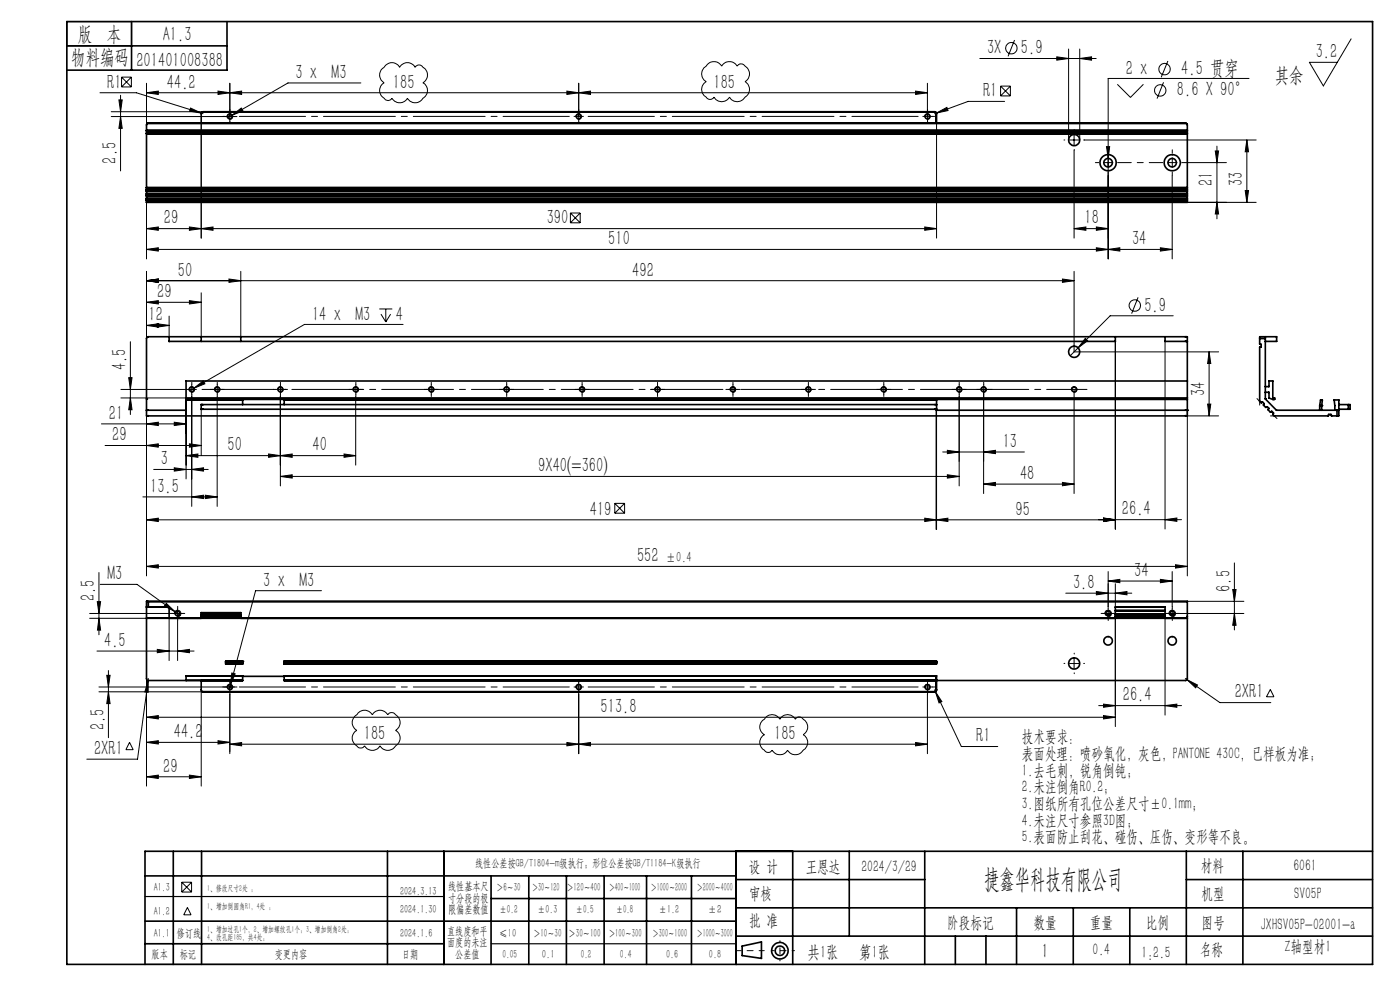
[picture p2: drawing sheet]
<svg xmlns="http://www.w3.org/2000/svg" width="297mm" height="210mm" viewBox="0 0 297 210" stroke-linecap="round" stroke-linejoin="round" font-family="sans-serif">
<g fill="none" stroke="#000" stroke-width=".21">
<path d="M21.2 19.7h7.7l13.8 4.3M25.8 18.4h2.1M25.8 16.4v2M25.8 16.4h2.1M25.8 16.4l2.1 2M27.9 16.4v2M27.9 16.4l-2.1 2M31.1 19.7l2.5-.4v.7zM31.1 17.7v8.8M31.1 19.7h165.6M46.2 19.3l2.6 .4-2.6 .3zM48.8 19.7l2.5-.4v.7z"/>
<path d="M48.8 17.7v8M76.6 17.6h-15.5l-11.9 6.9M81.2 14.5l.2-.1a1.92 1.92 0 0 1 3.4-.1 1.86 1.86 0 0 1 3.3 0l.1-.2a1.04 1.04 0 0 1 1.7 .3 1.86 1.86 0 0 1-.2 3.2 1.96 1.96 0 0 1-.1 3.4 1.9 1.9 0 0 1-3.2-.2 1.89 1.89 0 0 1-3.3 0 1.02 1.02 0 0 1-1.7-.1 1.87 1.87 0 0 1 .1-3.1 1.89 1.89 0 0 1-.3-3.1zM120.3 19.3l2.5 .4-2.5 .3zM122.8 19.7l2.5-.4v.7zM122.8 17.7v7M149.3 14.4l.3-.3a1.99 1.99 0 0 1 3.5-.1 1.89 1.89 0 0 1 3.3 0 1.04 1.04 0 0 1 1.8 .1 1.9 1.9 0 0 1-.2 3.2 1.99 1.99 0 0 1-.1 3.5 1.86 1.86 0 0 1-3.1-.2 1.86 1.86 0 0 1-3.3 0l-.1 .1a1.04 1.04 0 0 1-1.8-.2 1.86 1.86 0 0 1 .2-3.2 1.92 1.92 0 0 1-.5-2.9zM194.2 19.3l2.5 .4-2.5 .3zM196.7 17.7v7M207.9 12.4h24.7M212.3 18.3v2M212.3 18.3h2"/>
<path d="M212.3 18.3l2 2M214.3 18.3v2M214.3 18.3l-2 2M215.2 8.5l-1.3 3.5M224.2 12.1l2.5 .3-2.5 .4zM226.7 10.4v19.3M229.1 12.4l2.5-.3v.7zM229.1 10.4v19.3M237 17.9l2.8 2.8 2.8-2.8M246.8 17.5l-1.3 3.4M247.8 12.9l-1.5 3.5M265 16.6h-29.9v38.3"/>
<path d="M286.6 8.2l-5.9 10-2.9-5h5.9M23.6 24.7h26.7M23.6 23.7h19.5M25.2 21.2h.7l-.3 2.5zM25.6 24.7l.3 2.5h-.7zM25.6 20.2v16.1M40.4 22.9l2.3 1.1-2.5-.4zM42.7 26.1v24.4M42.7 24l.4 .1M48.2 24.9a.59 .59 0 0 1 .5-.8 .59 .59 0 0 1 .6 .7 .59 .59 0 0 1-.7 .5M49.2 24.5l2-1.6 .3 .6zM49.2 24.5l-.9 .5"/>
<path d="M122.2 24.9a.6 .6 0 0 1 .5-.8 .6 .6 0 0 1 .6 .7 .6 .6 0 0 1-.7 .5M196.2 24.9a.59 .59 0 0 1 .5-.8 .59 .59 0 0 1 .6 .7 .59 .59 0 0 1-.7 .5M198.6 24l2.3-1.2 .2 .7zM198.7 26.2v24.3M212.3 20.3h2M213.1 21.5h-7.7l-7.1 2.6M226.9 29.7h2M227.9 28.7v2M227.9 31.9v18.6M230 29.7h36.5M234.1 34.5h2M234.7 31.1h.7l-.3 2.5z"/>
<path d="M248.7 37.2v17.7M251.4 34.5h8.8M257.8 32h.7l-.3 2.5zM258.2 31v15.4M264.5 29.7v13.2M264.5 29.7l.4 2.5h-.7zM31.1 59.5l2.5-.3v.7zM31.1 57.6v14.2M31.1 59.5h196.8M31.1 48.5l2.5-.4v.8zM31.1 48.5h167.6M31.1 52.9l2.5-.3v.7z"/>
<path d="M31.1 41.1v13.8M31.1 52.9h217.6M40.2 48.1l2.5 .4-2.5 .4zM42.7 48.5l2.5-.4v.8zM48.6 59.2l2.5 .3-2.5 .4zM51.1 57.6v13.8M121 47.3h2.1M121 45.2v2.1M121 45.2h2.1M121 45.2l2.1 2.1M123.1 45.2v2.1M123.1 45.2l-2.1 2.1"/>
<path d="M196.2 48.1l2.5 .4-2.5 .4zM225.4 59.2l2.5 .3-2.5 .4zM227.9 57.6v17h30.6M227.9 48.5l2.5-.4v.8zM227.9 48.5h7.2M232.6 48.1l2.5 .4-2.5 .4zM232.6 52.6l2.5 .3-2.5 .4zM235.1 52.9l2.5-.3v.7zM246.2 52.6l2.5 .3-2.5 .4zM251.9 42.9h14.6M258.2 42.9l.3 2.5h-.7zM264.2 40.4h.7l-.4 2.5z"/>
<path d="M27.7 72.5v15.4M31.1 69l2.5-.3v.7zM31.1 64.1l2.5-.3v.7zM31.1 69h4.8M31.1 64.1h11.6M33.4 68.7l2.5 .3-2.5 .4zM35.9 67.1v4.3M40.2 63.8l2.5 .3-2.5 .4zM42.7 62.1v9.4M80.5 65.5h2.7M80.8 66.6l1 1.7M81.8 65.5v2.8"/>
<path d="M82.9 66.6l-1.1 1.7M85.5 68.8h-20.9l-23.5 13.6M230.2 71.8l.5 .5-2 1.5zM236.6 72.4v39.9M241.4 63.1l-1.3 3.4M247.2 72.4v39.8M248.9 67h-13.4l-8.5 8.5M256.5 74.6v13.6M256.5 74.6l.4 2.5h-.7zM21.5 89.9h18M22.3 94.5h20.4M25.6 82.6h13.6"/>
<path d="M25.6 84.4h13.9M27.3 80.1h.7l-.3 2.5zM27.7 84.4l.3 2.5h-.7zM31.1 89.9l2.5-.3v.7zM31.1 94.5l2.5-.4v.8zM31.1 87v35.2M32.6 99.6h11.6M37 89.6l2.5 .3-2.5 .4zM37 99.2l2.5 .4-2.5 .3zM39.5 96.7l2.5-.4v.7zM39.5 84.7v16.9M39.5 96.7h36"/>
<path d="M39.7 82.6h2M40.1 82.8a.6 .6 0 0 1 .5-.8 .6 .6 0 0 1 .7 .7 .6 .6 0 0 1-.8 .5M40.2 94.1l2.5 .4-2.5 .4zM40.7 99.6l2.5-.4v.7zM40.7 84.1v23.3M40.7 81.6v2M41.1 82.4l2-1.6 .4 .6zM41.1 82.4l-.8 .5M42.7 86.8v9.7M45.5 82.8a.6 .6 0 0 1 .5-.8 .6 .6 0 0 1 .7 .7 .6 .6 0 0 1-.8 .5M46.1 84.1v23.3M57 96.3l2.5 .4-2.5 .3z"/>
<path d="M58.9 82.8a.61 .61 0 0 1 .5-.8 .61 .61 0 0 1 .7 .7 .61 .61 0 0 1-.8 .5M59.5 96.7l2.5-.4v.7zM59.5 84.1v19M73 96.3l2.5 .4-2.5 .3zM74.9 82.8a.6 .6 0 0 1 .5-.8 .6 .6 0 0 1 .7 .7 .6 .6 0 0 1-.8 .5M75.5 84.1v14.6M90.9 82.8a.6 .6 0 0 1 .5-.8 .6 .6 0 0 1 .7 .7 .6 .6 0 0 1-.8 .5M106.9 82.8a.61 .61 0 0 1 .5-.8 .61 .61 0 0 1 .7 .7 .61 .61 0 0 1-.8 .5M122.9 82.8a.6 .6 0 0 1 .5-.8 .6 .6 0 0 1 .7 .7 .6 .6 0 0 1-.8 .5M138.9 82.8a.61 .61 0 0 1 .5-.8 .61 .61 0 0 1 .7 .7 .61 .61 0 0 1-.8 .5M154.9 82.8a.6 .6 0 0 1 .5-.8 .6 .6 0 0 1 .7 .7 .6 .6 0 0 1-.8 .5M170.9 82.8a.61 .61 0 0 1 .5-.8 .61 .61 0 0 1 .7 .7 .61 .61 0 0 1-.8 .5"/>
<path d="M186.9 82.8a.6 .6 0 0 1 .5-.8 .6 .6 0 0 1 .7 .7 .6 .6 0 0 1-.8 .5M198.6 86.8v25.5M198.7 86.8v25.5M200 95.9h17.3M201 95.5l2.5 .4-2.5 .3zM202.9 82.8a.61 .61 0 0 1 .5-.8 .61 .61 0 0 1 .7 .7 .61 .61 0 0 1-.8 .5M203.5 84.1v19M208.1 82.8a.6 .6 0 0 1 .5-.8 .6 .6 0 0 1 .7 .7 .6 .6 0 0 1-.8 .5M208.7 95.9l2.5-.4v.7zM208.7 82.6v22.1M227.3 82.8a.6 .6 0 0 1 .5-.8 .6 .6 0 0 1 .7 .7 .6 .6 0 0 1-.8 .5M227.9 82.6v22.1"/>
<path d="M251.9 88.2h6.6M251.9 87v35.2M256.2 85.7h.7l-.4 2.5zM266.7 84.6l.5 .6M267.2 85.1v.8M269.5 88.2h.9M270.3 88.2l.6 .6M30.3 105.4h15.8M31.1 110.3l2.5-.4v.7zM31.1 110.3h205.5M40.7 105.4l2.5-.4v.8zM43.6 105l2.5 .4-2.5 .4z"/>
<path d="M59.5 101.1l2.5-.4v.7zM59.5 101.1h144M130.4 108.9h2.1M130.4 106.8v2.1M130.4 106.8h2.1M130.4 106.8l2.1 2.1M132.5 106.8v2.1M132.5 106.8l-2.1 2.1M196.2 109.9l2.5 .4-2.5 .3zM198.6 110.3l2.5-.4v.7zM201 100.7l2.5 .4-2.5 .3zM208.7 102.7l2.5-.4v.7z"/>
<path d="M208.7 102.7h19.2M225.4 102.3l2.5 .4-2.5 .3zM233.1 110.2h17.5M234.1 109.9l2.5 .3-2.5 .4zM234.1 109.9l2.5 .4-2.5 .3zM247.2 110.2l2.5-.3v.7zM249.4 119.8l2.5 .3-2.5 .4zM261.9 119.4v14.2M19 131.2h16.9v8.9M19 130.1h17.2M20.6 138.1h20.6M20.6 127.6h.7l-.3 2.5z"/>
<path d="M21 131.2l.3 2.5h-.6zM21 121.5v13.1M21.3 124h7.8l8 5.7M31.1 120.1l2.5-.3v.7zM31.1 120.1h220.8M33.4 137.8l2.5 .3-2.5 .4zM35.3 128l1.8 1.7-2.2-1.2zM36.7 130.1h2M37 130.3a.7 .7 0 0 1 .6-.9 .7 .7 0 0 1 .8 .8 .7 .7 0 0 1-.9 .6M37.1 129.7l1.1 .9M37.7 138.1l2.5-.3v.7zM37.7 131.6v8.5"/>
<path d="M37.7 129.1v2.1M68.2 125.3h-14l-5.3 20M226.1 125.8h14M227.9 139.7v2M232.6 125.5l2.5 .3-2.5 .4zM234.1 130.1h2M234.4 130.3a.71 .71 0 0 1 .6-.9 .71 .71 0 0 1 .8 .8 .71 .71 0 0 1-.9 .6M235.1 123.3l2.5-.4v.7zM235.1 121.2v7.4M235.1 129.1v2.1M235.1 123.3h13.6M236.6 125.8l2.5-.3v.7z"/>
<path d="M236.6 123.8v5M236.6 131.2v22.9M246.2 122.9l2.5 .4-2.5 .3zM247.2 131.2v20.5M247.7 130.1h2M248 130.3a.7 .7 0 0 1 .6-.9 .7 .7 0 0 1 .8 .8 .7 .7 0 0 1-.9 .6M248.7 121.2v7.4M248.7 129.1v2.1M250.2 130.1h13.7M251.9 127.6h12M261.5 125.1h.7l-.3 2.5zM261.9 130.1l.3 2.5h-.7z"/>
<path d="M21 145.7h29.3M21 146.7h22.1M22.6 143.3h.8l-.4 2.4zM23 146.7l.4 2.6h-.8zM23 142.2v14.3M27.5 157.5l.8 1.5h-1.6zM31.1 152.1l2.5-.3v.7zM31.1 143.9v22.8M31.1 152.1h205.5M31.1 157.5l2.5-.4v.7zM31.1 157.5h17.7M31.4 144.3v2.6l-.7-.1z"/>
<path d="M31.4 144.3l-2.2 16.7h-10.8M31.5 143.9l-.1 .4M42.7 146.3v20.4M46.2 157.1l2.6 .4-2.6 .3zM48.2 145.9a.6 .6 0 0 1 .5-.8 .6 .6 0 0 1 .7 .7 .6 .6 0 0 1-.8 .5M48.8 157.9l2.5-.4v.7zM48.8 157.9h147.9M48.8 144.7v2M48.8 147.2v12.7M48.9 145.3l-.3 .9M49.2 142.8l.7 .1-1 2.4zM75.9 151.3a1.89 1.89 0 0 1 3.1 .3 1.89 1.89 0 0 1 3.3 0 1.05 1.05 0 0 1 1.8 .1 1.91 1.91 0 0 1-.2 3.2 1.96 1.96 0 0 1-.1 3.5 1.91 1.91 0 0 1-3.2-.2 1.89 1.89 0 0 1-3.3 0 1.05 1.05 0 0 1-1.8-.1 1.86 1.86 0 0 1 .2-3.2 1.96 1.96 0 0 1 .1-3.4z"/>
<path d="M120.3 157.5l2.5 .4-2.5 .3zM122.2 145.9a.61 .61 0 0 1 .5-.8 .61 .61 0 0 1 .7 .7 .61 .61 0 0 1-.8 .5M122.8 157.9l2.5-.4v.7zM122.8 147.2v12.7M161.7 152.9l.3-.2a1.98 1.98 0 0 1 3.5-.1 1.86 1.86 0 0 1 3.2 0 1.02 1.02 0 0 1 1.8 .1 1.87 1.87 0 0 1-.1 3.1 1.97 1.97 0 0 1-.1 3.5 1.9 1.9 0 0 1-3.2-.2 1.89 1.89 0 0 1-3.3 0 1.02 1.02 0 0 1-1.8-.1 1.86 1.86 0 0 1 .2-3.2 1.86 1.86 0 0 1-.5-2.9zM194.2 157.5l2.5 .4-2.5 .3zM196.2 145.9a.6 .6 0 0 1 .5-.8 .6 .6 0 0 1 .7 .7 .6 .6 0 0 1-.8 .5M196.7 147.2v12.7M198.3 146.3l.1 .4M198.4 146.7l1.4 2.1-.6 .3zM198.4 146.7l5.5 11.7h7.8M226.9 140.7h2"/>
<path d="M233.1 149.7h17.5M234.1 151.8l2.5 .3-2.5 .4zM234.1 149.4l2.5 .3-2.5 .3zM247.2 149.7l2.5-.3v.6zM251.5 143.9l.3 .3M251.8 144.2l2.2 1.1-.4 .6zM251.8 144.2l7 4.8h10.8M269.5 146.3l.8 1.5h-1.6zM31.1 164.8l2.5-.4v.7zM31.1 164.8h11.6M40.2 164.4l2.5 .4-2.5 .3zM38.6 189.2h2"/>
<path d="M38.6 187.1v2.1M38.6 187.1h2M38.6 187.1l2 2.1M39.8 192.5l.7 1.6h-1.5zM40.6 187.1v2.1M40.6 187.1l-2 2.1"/>
<circle cx="214.5" cy="10.2" r="1.21"/>
<circle cx="246.1" cy="19.2" r="1.22"/>
<circle cx="247" cy="14.7" r="1.21"/>
<circle cx="240.8" cy="64.8" r="1.21"/>
</g>
<g fill="none" stroke="#000" stroke-width=".35">
<path d="M14.2 4.6h277v200h-277zM14.2 9.7h34M27.9 4.6v10.3M48.2 4.6v10.3h-34M31.1 39.8h220.8zM31.1 28.3v.1M31.1 27.6v.1M31.1 28.2v.1M31.1 27.7v.1M31.1 27.8v.4M31.1 28.4v11.9M31.1 28.4h220.8"/>
<path d="M31.1 28.3h220.8M31.1 27.7h220.8M31.1 27.6h220.8M31.1 28.2h220.8M31.1 27.8h220.8M31.2 26.2l-.1 .2v1.2M31.2 26.2h220.5M42.7 26.1h.1M42.7 26.1h155.9M42.9 23.7l-.2 .3v2.1M42.9 23.7h155.4M43.1 23.7h-.2"/>
<path d="M198.3 23.7l.3 .2M198.3 23.7h.1M198.6 26.1h.1M198.6 23.9l.1 .2M198.6 23.9v2.2M198.6 23.9h.1M198.7 24.1v2M251.7 26.2l.2 .2v1.2M251.9 28.3v.1M251.9 27.6v.1M251.9 28.2v.1M251.9 27.7v.1"/>
<path d="M251.9 27.8v.4M251.9 28.4v11.9M31.1 40.1h220.8zM31.1 40.5v.1M31.1 40.3v.1M31.1 41.1h.1M31.1 41.5v.1M31.1 41.3v.1M31.1 42.1h220.8zM31.1 42.5v.1M31.1 42.3v.1M31.1 42.9h.1"/>
<path d="M31.1 40.4v.1M31.1 40.6v.7M31.1 41.4v.1M31.1 41.6v.7M31.1 42.4v.1M31.1 42.6v.3M31.1 41.1h220.8M31.1 40.3h220.8M31.1 40.6h220.8M31.1 40.5h220.8M31.1 40.4h220.8M31.1 41.3h220.8"/>
<path d="M31.1 41.6h220.8M31.1 41.5h220.8M31.1 41.4h220.8M31.1 42.3h220.8M31.1 42.6h220.8M31.1 42.5h220.8M31.1 42.9h220.8M31.1 42.4h220.8M251.9 40.5v.1M251.9 40.3v.1M251.9 41.1h.1M251.9 41.5v.1"/>
<path d="M251.9 41.3v.1M251.9 42.5v.1M251.9 42.3v.1M251.9 42.9h.1M251.9 40.4v.1M251.9 40.6v.7M251.9 41.4v.1M251.9 41.6v.7M251.9 42.4v.1M251.9 42.6v.3M35.9 72.4h.1M35.9 71.4v.1"/>
<path d="M35.9 72.4v.1M35.9 72.4h200.7M35.9 71.5v.9M42.7 72.4h.1M42.7 71.4v.1M42.7 71.5v.9M51.1 72.4h.1M51.1 71.4v.1M51.1 71.5v.9M236.6 72.4h.1M236.6 71.4v.1M236.6 72.4v.1"/>
<path d="M236.6 71.5v.9M247.2 72.4h.1M247.2 71.4v.1M247.2 72.4v.1M247.2 72.4h4.4M247.2 71.5v.9M251.5 72.4h.1M251.6 71.4h-220.2l-.3 .3v16.5h.1M251.6 71.4l-.1 .1M251.6 71.4h.3v13M251.6 72.4l.3 .1M267.2 71.8v1.2l.3 .1v.5l-.3 .1v11.5l.3 .2 .4-.1 .3 .3-.2 .4 .5 .4 .4-.1 .3 .3-.2 .4 .5 .4 .3-.1 .4 .3-.2 .3 .3 .3h11.5l.1-.3h.5l.1 .3h1.1"/>
<path d="M267.2 71.8l.1-.4h3.5v1l-2.4 .1M267.2 71.8h1.2M268.4 71.4v.4M268.4 71.8v12.8M31.1 87h.1M31.1 84.6h.1M31.2 88.2h220.5M31.5 88.2h-.3M39.5 84.8v.1M39.5 84.9v2.1h-8.4M39.5 84.4v.3h212.4M39.5 84.4h.1"/>
<path d="M39.5 80.8v3.6M39.5 80.8h.1M39.5 84.8h12M39.5 84.4h212.4M39.5 80.8h212.4M42.7 86.8h.2M42.7 85.8h.2M42.7 86.8h.1M42.7 85.8h.1M42.7 85.8v1M42.9 85.8l155.8 .1M42.9 85.8l.2 .1"/>
<path d="M43.1 86.8h-.2M51.5 85.8h.1M51.5 84.8v.1M51.5 84.9v.9M60.3 84.8h138.3l.1 1.1M60.3 85.8h.1M60.3 84.8v.1M60.3 84.9v.9M198.6 87h53.3M198.7 86.7l-155.8 .1M198.7 86.7v.3M198.7 85.9v.8"/>
<path d="M251.5 88.2h.2M251.9 84.4v3.8h-.2M251.9 87h.1M251.9 84.4h.1M251.9 80.8h.1M268.4 84.6h.1M268.4 84.6l2.4 2.4h12.8M268.4 83.2h.8v1.2l.8 .3M270 80.8h-.8v1.2h-.8M270 80.8v3.6h.4v.3h-.4M270 80.8h.1M270 84.7h.1"/>
<path d="M280 86l-.1 1M280 86h.1M280.4 86h.1M280.4 86v1M280.5 84.8h-.4l-.1 1.2M280.5 84.9h.1M280.5 84.9l-.1 1.1M283 84.8h.1M283 84.8l.2 2.2M283.1 84.8h.9M283.6 87h.4M283.6 87v1.2"/>
<path d="M284 84.9v3.3h-.4M284 84.9h.1M284 85.8h2M286 86.8h-2M286 85.8h.4v1h-.4M286 85.8v1M31.1 128.8h4.8v2.4M31.1 128.8h.1M31.1 131.1l220.8 .1zM31.2 127.6h-.1v16.4l.2 .3h20.2M31.2 127.6h.3M31.2 127.6h220.7"/>
<path d="M31.5 127.6v1.2h-.4M31.5 127.6h220.4M42.7 131.2v-1.2h8.4v1.2M42.7 130.3h8.4M42.7 130.7h8.4M234.6 130.3h.9M235.5 130.3l-.9 .1M236.6 131.2v-2.4h10.6v2.4M236.6 129.5h10.6M236.6 130.3h10.6M236.6 130.7h10.6M236.6 129.6h10.6"/>
<path d="M248.2 130.3h.9M251.9 130.7l-.2 .3-.2 .2M251.9 127.6v16.4l-.3 .3h-52.9M39.5 144.3h.1M39.5 144.3v-.9h12v.9M39.5 143.4h12M39.5 144.3h12M42.7 144.3v.1M42.7 144.4v2.1l.2 .2M42.9 146.7h155.4M47.9 140.5h.1M47.9 140.8h3.6"/>
<path d="M47.9 140.3h.1M47.9 140.5h3.6M47.9 140.3v.5M47.9 140.3h3.6M51.5 140.5h.1M51.5 144.3h.1M51.5 144.3v.1M51.5 140.3h.1M51.5 140.3v.5M51.5 143.5h8.8M60.3 144.3h.1M60.3 140.5h.1"/>
<path d="M60.3 140.8l138.3 .1M60.3 144.3v.1M60.3 140.3h.1M60.3 140.3v.5M60.3 143.4h138.3M60.3 144.3h138.3M60.3 140.8h138.3M60.3 140.5h138.3M60.3 140.3h138.3M198.3 146.7h.1M198.6 144.3h.1M198.6 140.5h.1"/>
<path d="M198.6 140.5h.1zM198.6 140.3l.1 .1M198.6 144.3v.1M198.6 144.4h.1M198.6 146.5l-.3 .2M198.6 146.5h.1M198.6 140.3h.1M198.6 140.8v.1M198.6 140.3v.5M198.6 143.4v.9M198.6 144.4v2.1M198.6 143.4h.1"/>
<path d="M198.6 143.4h-138.3v.9M198.7 144.3h-.1M198.7 140.8h-.1M198.7 140.8l-.1 .1M198.7 144.3v.1M198.7 146.3l-.1 .2M198.7 140.4h.1M198.7 140.4v.4M198.7 143.4v.9M198.7 144.4v1.9M30.8 195.4h125.4M30.8 185.8h125.4"/>
<path d="M36.8 180.6v24M42.8 180.6v24M82.2 180.6v24M94.2 180.6v24M104.2 185.8v18.8M104.2 190.6h52M112.2 185.8v18.8M120.2 185.8v18.8M128.2 185.8v18.8M137.2 185.8v18.8M146.7 185.8v18.8M156.2 180.6v24"/>
<path d="M156.2 186.6h40M156.2 198.6h135M156.2 192.6h135M168.2 180.6v24M180.2 180.6v18M196.2 180.6v24M202.7 198.6v6M209.2 198.6v6M215.7 192.6v12M227.7 192.6v12M239.7 192.6v12M251.7 186.6h39.5"/>
<path d="M251.7 180.6v24M263.7 180.6v24M291.2 180.6h-260.4v24M30.8 200.2h63.4M157.4 200.7l4.1-.9v3.5l-4.1-.6z"/>
<circle cx="48.8" cy="24.7" r=".5"/>
<circle cx="122.8" cy="24.7" r=".5"/>
<circle cx="196.7" cy="24.7" r=".5"/>
<circle cx="227.9" cy="29.7" r="1.18"/>
<circle cx="235.1" cy="34.5" r=".9"/>
<circle cx="235.1" cy="34.5" r="1.72"/>
<circle cx="248.7" cy="34.5" r=".89"/>
<circle cx="248.7" cy="34.5" r="1.71"/>
<circle cx="227.9" cy="74.6" r="1.18"/>
<circle cx="40.7" cy="82.6" r=".5"/>
<circle cx="46.1" cy="82.6" r=".5"/>
<circle cx="59.5" cy="82.6" r=".5"/>
<circle cx="75.5" cy="82.6" r=".5"/>
<circle cx="91.5" cy="82.6" r=".5"/>
<circle cx="107.5" cy="82.6" r=".51"/>
<circle cx="123.5" cy="82.6" r=".5"/>
<circle cx="139.5" cy="82.6" r=".5"/>
<circle cx="155.5" cy="82.6" r=".5"/>
<circle cx="171.5" cy="82.6" r=".5"/>
<circle cx="187.5" cy="82.6" r=".5"/>
<circle cx="203.5" cy="82.6" r=".5"/>
<circle cx="208.7" cy="82.6" r=".5"/>
<circle cx="227.9" cy="82.6" r=".5"/>
<circle cx="37.7" cy="130.1" r=".5"/>
<circle cx="235.1" cy="130.1" r=".51"/>
<circle cx="235.1" cy="135.9" r=".9"/>
<circle cx="248.7" cy="130.1" r=".5"/>
<circle cx="248.7" cy="135.9" r=".89"/>
<circle cx="48.8" cy="145.7" r=".51"/>
<circle cx="122.8" cy="145.7" r=".51"/>
<circle cx="196.8" cy="145.7" r=".51"/>
<circle cx="227.9" cy="140.7" r="1.18"/>
<circle cx="165.5" cy="201.7" r="1.74"/>
<circle cx="165.5" cy="201.7" r="1"/>
</g>
<path d="M162.1 201.7h-6" fill="none" stroke="#000" stroke-width=".21" stroke-dasharray="15.2 1.3 1.3 1.3" stroke-dashoffset="14.1"/>
<path d="M168.5 201.7h-4.8" fill="none" stroke="#000" stroke-width=".21" stroke-dasharray="15.2 1.3 1.3 1.3" stroke-dashoffset="14.7"/>
<path d="M165.5 199.6v4.2" fill="none" stroke="#000" stroke-width=".21" stroke-dasharray="15.2 1.3 1.3 1.3" stroke-dashoffset="15"/>
<path d="M14.2 4.6h13.7v5.1h-13.7zM30.8 190.2h63.4M30.8 204.6h63.4M104.2 200.2h52" fill="none" stroke="#000" stroke-width=".25"/>
<g fill="none" stroke="#000" stroke-width=".21" stroke-dasharray="15.2 1.3 1.3 1.3">
<path d="M47.8 24.7h-.5M48.8 23.7v-.5M48.8 25.7v.5M122.8 24.7v-1M122.8 24.7h-1M122.8 24.7v1M122.8 24.7h1M122.8 23.7v-.5M122.8 25.7v.5M196.8 24.7v-1M196.8 24.7h-1M196.8 24.7v1"/>
<path d="M196.8 24.7h1M196.8 23.7v-.5M196.8 25.7v.5M197.8 24.7h.5M225.9 29.7h-.2M227.9 27.7v-.2M227.9 31.7v.2M229.9 29.7h.2M233.1 34.5h-.7M235.1 32.5v-.7M235.1 36.5v.7M248.7 34.5v-1"/>
<path d="M248.7 34.5h-1M248.7 34.5v1M248.7 34.5h1M248.7 32.5v-.7M248.7 36.5v.7M250.7 34.5h.7M39.7 82.6h-.5M40.7 81.6v-.5M40.7 83.6v.5M45.1 82.6h-.5M46.1 82.6v-1M46.1 82.6h-1"/>
<path d="M46.1 82.6v1M46.1 82.6h1M46.1 81.6v-.5M46.1 83.6v.5M47.1 82.6h.5M58.5 82.6h-.5M59.5 82.6v-1M59.5 82.6h-1M59.5 82.6v1M59.5 82.6h1M59.5 81.6v-.5M59.5 83.6v.5"/>
<path d="M60.5 82.6h.5M74.5 82.6h-.5M75.5 82.6v-1M75.5 82.6h-1M75.5 82.6v1M75.5 82.6h1M75.5 81.6v-.5M75.5 83.6v.5M76.5 82.6h.5M90.5 82.6h-.5M91.5 82.6v-1M91.5 82.6h-1"/>
<path d="M91.5 82.6v1M91.5 82.6h1M91.5 81.6v-.5M91.5 83.6v.5M92.5 82.6h.5M106.5 82.6h-.5M107.5 82.6v-1M107.5 82.6h-1M107.5 82.6v1M107.5 82.6h1M107.5 81.6v-.5M107.5 83.6v.5"/>
<path d="M108.5 82.6h.5M122.5 82.6h-.5M123.5 82.6v-1M123.5 82.6h-1M123.5 82.6v1M123.5 82.6h1M123.5 81.6v-.5M123.5 83.6v.5M124.5 82.6h.5M138.5 82.6h-.5M139.5 82.6v-1M139.5 82.6h-1"/>
<path d="M139.5 82.6v1M139.5 82.6h1M139.5 81.6v-.5M139.5 83.6v.5M140.5 82.6h.5M154.5 82.6h-.5M155.5 82.6v-1M155.5 82.6h-1M155.5 82.6v1M155.5 82.6h1M155.5 81.6v-.5M155.5 83.6v.5"/>
<path d="M156.5 82.6h.5M170.5 82.6h-.5M171.5 82.6v-1M171.5 82.6h-1M171.5 82.6v1M171.5 82.6h1M171.5 81.6v-.5M171.5 83.6v.5M172.5 82.6h.5M186.5 82.6h-.5M187.5 82.6v-1M187.5 82.6h-1"/>
<path d="M187.5 82.6v1M187.5 82.6h1M187.5 81.6v-.5M187.5 83.6v.5M188.5 82.6h.5M202.5 82.6h-.5M203.5 82.6v-1M203.5 82.6h-1M203.5 82.6v1M203.5 82.6h1M203.5 81.6v-.5M203.5 83.6v.5"/>
<path d="M204.5 82.6h.5M207.7 82.6h-.5M208.7 82.6v-1M208.7 82.6h-1M208.7 82.6v1M208.7 82.6h1M208.7 81.6v-.5M208.7 83.6v.5M36.7 130.1h-.5M37.7 129.1v-.5M37.7 131.1v.5M38.7 130.1h.5"/>
<path d="M227.9 138.7v-.2M234.1 130.1h-.5M235.1 129.1v-.5M235.1 131.1v.5M236.1 130.1h.5M247.7 130.1h-.5M248.7 129.1v-.5M248.7 131.1v.5M249.7 130.1h.5M47.8 145.7h-.5M48.8 144.7v-.5M48.8 146.7v.5"/>
<path d="M122.8 145.7v-1M122.8 145.7h-1M122.8 145.7v1M122.8 145.7h1M122.8 144.7v-.5M122.8 146.7v.5M196.8 145.7v-1M196.8 145.7h-1M196.8 145.7v1M196.8 145.7h1M196.8 144.7v-.5M196.8 146.7v.5"/>
<path d="M197.8 145.7h.5M225.9 140.7h-.2M227.9 142.7v.2M229.9 140.7h.2"/>
</g>
<path d="M50.8 24.7h70M124.8 24.7h70M50.8 145.7h70M124.8 145.7h70" fill="none" stroke="#000" stroke-width=".21" stroke-dasharray="15.2 1.3 1.3 1.3" stroke-dashoffset="1.2"/>
<path d="M41.7 82.6h170" fill="none" stroke="#000" stroke-width=".21" stroke-dasharray="15.2 1.3 1.3 1.3" stroke-dashoffset="-1.2"/>
<path d="M209.7 82.6h20.9" fill="none" stroke="#000" stroke-width=".21" stroke-dasharray="15.2 1.3 1.3 1.3" stroke-dashoffset="6.7"/>
<path d="M237.1 34.5h9.6" fill="none" stroke="#000" stroke-width=".21" stroke-dasharray="15.2 1.3 1.3 1.3" stroke-dashoffset="12.3"/>
<g fill="#000">
<path d="M48.8 19.7l2.5-.4v.7zM120.3 19.3l2.5 .4-2.5 .3z"/>
<path d="M46.2 19.3l2.6 .4-2.6 .3zM31.1 19.7l2.5-.4v.7zM194.2 19.3l2.5 .4-2.5 .3zM122.8 19.7l2.5-.4v.7zM40.2 48.1l2.5 .4-2.5 .4zM31.1 48.5l2.5-.4v.8z"/>
<path d="M264.5 29.7l.4 2.5h-.7zM264.2 40.4h.7l-.4 2.5zM257.8 32h.7l-.3 2.5zM258.2 42.9l.3 2.5h-.7z"/>
<path d="M227.9 48.5l2.5-.4v.8zM232.6 48.1l2.5 .4-2.5 .4zM42.7 48.5l2.5-.4v.8zM196.2 48.1l2.5 .4-2.5 .4z"/>
<path d="M246.2 52.6l2.5 .3-2.5 .4zM235.1 52.9l2.5-.3v.7zM232.6 52.6l2.5 .3-2.5 .4zM31.1 52.9l2.5-.3v.7z"/>
<path d="M33.4 68.7l2.5 .3-2.5 .4zM31.1 69l2.5-.3v.7zM37 89.6l2.5 .3-2.5 .4zM31.1 89.9l2.5-.3v.7zM40.7 99.6l2.5-.4v.7zM37 99.2l2.5 .4-2.5 .3zM43.6 105l2.5 .4-2.5 .4zM40.7 105.4l2.5-.4v.8zM57 96.3l2.5 .4-2.5 .3zM39.5 96.7l2.5-.4v.7zM73 96.3l2.5 .4-2.5 .3zM59.5 96.7l2.5-.4v.7zM208.7 95.9l2.5-.4v.7zM201 95.5l2.5 .4-2.5 .3zM48.6 59.2l2.5 .3-2.5 .4zM31.1 59.5l2.5-.3v.7zM40.2 63.8l2.5 .3-2.5 .4zM31.1 64.1l2.5-.3v.7zM40.2 94.1l2.5 .4-2.5 .4zM31.1 94.5l2.5-.4v.8zM225.4 59.2l2.5 .3-2.5 .4zM31.1 59.5l2.5-.3v.7z"/>
<path d="M27.3 80.1h.7l-.3 2.5zM27.7 84.4l.3 2.5h-.7zM256.5 74.6l.4 2.5h-.7zM256.2 85.7h.7l-.4 2.5z"/>
<path d="M59.5 101.1l2.5-.4v.7zM201 100.7l2.5 .4-2.5 .3zM31.1 120.1l2.5-.3v.7zM249.4 119.8l2.5 .3-2.5 .4zM41.1 82.4l2.4-1-.4-.6zM31.1 110.3l2.5-.4v.7zM196.2 109.9l2.5 .4-2.5 .3zM208.7 102.7l2.5-.4v.7zM225.4 102.3l2.5 .4-2.5 .3zM230.2 71.8l-1.5 2 2-1.5zM234.1 109.9l2.5 .3-2.5 .4zM247.2 110.2l2.5-.3v.7zM198.6 110.3l2.5-.4v.7zM234.1 109.9l2.5 .4-2.5 .3zM35.3 128l-.4 .5 2.2 1.2zM49.2 142.8l-.3 2.5 1-2.4zM251.8 144.2l1.8 1.7 .4-.6zM31.4 144.3l-.7 2.5 .7 .1zM198.4 146.7l.8 2.4 .6-.3zM224.2 12.1l2.5 .3-2.5 .4zM229.1 12.4l2.5-.3v.7zM234.7 31.1l.4 2.5 .3-2.5zM49.2 24.5l2.3-1-.3-.6zM40.4 22.9l-.2 .7 2.5 .4zM198.6 24l2.5-.5-.2-.7z"/>
<path d="M20.6 127.6h.7l-.3 2.5zM21 131.2l.3 2.5h-.6z"/>
<path d="M37.7 138.1l2.5-.3v.7zM33.4 137.8l2.5 .3-2.5 .4zM234.1 151.8l2.5 .3-2.5 .4zM31.1 152.1l2.5-.3v.7zM40.2 164.4l2.5 .4-2.5 .3zM31.1 164.8l2.5-.4v.7z"/>
<path d="M235.1 123.3l2.5-.4v.7zM246.2 122.9l2.5 .4-2.5 .3zM31.1 157.5l2.5-.4v.7zM46.2 157.1l2.6 .4-2.6 .3z"/>
<path d="M236.6 125.8l2.5-.3v.7zM232.6 125.5l2.5 .3-2.5 .4z"/>
<path d="M261.9 130.1l.3 2.5h-.7zM261.5 125.1h.7l-.3 2.5z"/>
<path d="M22.6 143.3h.8l-.4 2.4zM23 146.7l.4 2.6h-.8zM25.6 24.7l.3 2.5h-.7zM25.2 21.2h.7l-.3 2.5z"/>
<path d="M120.3 157.5l2.5 .4-2.5 .3zM48.8 157.9l2.5-.4v.7zM194.2 157.5l2.5 .4-2.5 .3zM122.8 157.9l2.5-.4v.7z"/>
<path d="M234.1 149.4l2.5 .3-2.5 .3zM247.2 149.7l2.5-.3v.6z"/>
</g>
<text font-size="5.6" x="208.8" y="188.3">捷鑫华科技有限公司</text>
<g font-size="4.4">
<text x="16.5" y="8.6">版 本</text>
<text x="34.5" y="8.6">A1.3</text>
<text x="209.4" y="11.5">3X</text>
<text x="216.6" y="11.5">5.9</text>
<text x="15.1" y="13.7">物料编码</text>
<text x="28.9" y="14.2">201401008388</text>
<text x="62.7" y="16.7">3 x M3</text>
<text x="238.8" y="16">2 x</text>
<text x="250.6" y="16">4.5 贯穿</text>
<text x="270.4" y="17.3">其余</text>
<text x="279.1" y="12.3">3.2</text>
<text x="22.8" y="18.8">R1</text>
<text x="35.4" y="18.8">44.2</text>
<text x="83.4" y="18.8">185</text>
<text x="151.4" y="18.8">185</text>
<text x="208.5" y="20.6">R1</text>
<text x="249.7" y="20.5">8.6 X 90°</text>
<text x="24.7" y="34.7" transform="rotate(-90 24.7 34.7)">2.5</text>
<text x="257.3" y="39.4" transform="rotate(-90 257.3 39.4)">21</text>
<text x="263.7" y="39.4" transform="rotate(-90 263.7 39.4)">33</text>
<text x="34.8" y="47.6">29</text>
<text x="116" y="47.6">390</text>
<text x="230.1" y="47.6">18</text>
<text x="129" y="52">510</text>
<text x="240.2" y="52">34</text>
<text x="37.8" y="58.7">50</text>
<text x="134.1" y="58.7">492</text>
<text x="33.4" y="63.2">29</text>
<text x="31.5" y="68.2">12</text>
<text x="66.2" y="68.1">14 x M3</text>
<text x="84" y="68.1">4</text>
<text x="242.8" y="66.1">5.9</text>
<text x="26.8" y="78.6" transform="rotate(-90 26.8 78.6)">4.5</text>
<text x="23.1" y="89">21</text>
<text x="255.7" y="84" transform="rotate(-90 255.7 84)">34</text>
<text x="23.8" y="93.6">29</text>
<text x="48.3" y="95.8">50</text>
<text x="66.3" y="95.8">40</text>
<text x="212.7" y="95">13</text>
<text x="34.2" y="98.7">3</text>
<text x="114.2" y="100.2">9X40(=360)</text>
<text x="216.4" y="101.8">48</text>
<text x="31.9" y="104.5">13.5</text>
<text x="125.1" y="109.4">419</text>
<text x="215.4" y="109.4">95</text>
<text x="238" y="109.3">26.4</text>
<text x="135.1" y="119.3">552</text>
<text x="22.8" y="123.1">M3</text>
<text x="55.8" y="124.4">3 x M3</text>
<text x="227.6" y="124.9">3.8</text>
<text x="240.6" y="122.4">34</text>
<text x="261" y="125.5" transform="rotate(-90 261 125.5)">6.5</text>
<text x="20.1" y="127.6" transform="rotate(-90 20.1 127.6)">2.5</text>
<text x="22.1" y="137.2">4.5</text>
<text x="238.2" y="148.8">26.4</text>
<text x="261.9" y="148.2">2XR1</text>
<text x="22.1" y="154.9" transform="rotate(-90 22.1 154.9)">2.5</text>
<text x="127.4" y="151.2">513.8</text>
<text x="19.9" y="160.1">2XR1</text>
<text x="36.9" y="156.6">44.2</text>
<text x="77.2" y="157">185</text>
<text x="164.2" y="157">185</text>
<text x="207.1" y="157.5">R1</text>
<text x="34.6" y="163.9">29</text>
<text x="221" y="203.2">1</text>
</g>
<g font-size="3.8">
<text x="171.3" y="203.2">共1张</text>
<text x="182.3" y="203.2">第1张</text>
</g>
<g font-size="3.5">
<text x="216.8" y="157.5">技术要求：</text>
<text x="216.8" y="161">表面处理：喷砂氧化，灰色，PANTONE 430C，已样板为准；</text>
<text x="216.8" y="164.5">1.去毛刺，锐角倒钝；</text>
<text x="216.8" y="168.1">2.未注倒角R0.2；</text>
<text x="216.8" y="171.6">3.图纸所有孔位公差尺寸±0.1mm；</text>
<text x="216.8" y="175.1">4.未注尺寸参照3D图；</text>
<text x="216.8" y="178.7">5.表面防止刮花、碰伤、压伤、变形等不良。</text>
<text x="158.9" y="184.9">设 计</text>
<text x="170.9" y="184.9">王恩达</text>
<text x="182.7" y="184.9">2024/3/29</text>
<text x="254.7" y="184.7">材料</text>
<text x="274.4" y="184.7">6061</text>
<text x="158.9" y="190.8">审核</text>
<text x="254.9" y="190.7">机型</text>
<text x="274.6" y="190.8">SV05P</text>
<text x="158.9" y="196.5">批 准</text>
<text x="200.9" y="196.9">阶段标记</text>
<text x="219.3" y="196.9">数量</text>
<text x="231.2" y="196.9">重量</text>
<text x="243.1" y="196.9">比例</text>
<text x="254.9" y="196.9">图号</text>
<text x="267.4" y="197.3">JXHSV05P-02001-a</text>
<text x="231.8" y="202.5">0.4</text>
<text x="242.2" y="203.2">1:2.5</text>
<text x="254.5" y="202.5">名称</text>
<text x="272.5" y="201.8">Z轴型材1</text>
</g>
<text font-size="3.1" x="141.3" y="119.3">±0.4</text>
<g font-size="2.5">
<text x="100.8" y="184">线性公差按GB/T1804-m级执行；形位公差按GB/T1184-K级执行</text>
<text x="32.6" y="189">A1.3</text>
<text x="84.9" y="189.8">2024.3.13</text>
<text x="95.1" y="188.8">线性基本尺</text>
<text x="95.1" y="191.3">寸分段的极</text>
<text x="105.3" y="189.1">＞6～30</text>
<text x="112.9" y="189.1">＞30～120</text>
<text x="120.2" y="188.9">＞120～400</text>
<text x="129.2" y="188.9">＞400～1000</text>
<text x="138.1" y="189.1">＞1000～2000</text>
<text x="147.8" y="189.1">＞2000～4000</text>
<text x="32.6" y="194">A1.2</text>
<text x="84.9" y="193.8">2024.1.30</text>
<text x="95.1" y="193.8">限偏差数值</text>
<text x="105.9" y="193.8">±0.2</text>
<text x="114.1" y="193.8">±0.3</text>
<text x="122.2" y="193.8">±0.5</text>
<text x="130.7" y="193.8">±0.8</text>
<text x="139.8" y="193.8">±1.2</text>
<text x="150.2" y="193.8">±2</text>
<text x="32.2" y="203.2">版本</text>
<text x="32.6" y="198.7">A1.1</text>
<text x="37.5" y="198.7">修订线</text>
<text x="38.1" y="203.2">标记</text>
<text x="58.3" y="203.2">变更内容</text>
<text x="84.9" y="198.7">2024.1.6</text>
<text x="85.3" y="203.2">日期</text>
<text x="94.8" y="198.3">直线度和平</text>
<text x="94.8" y="200.7">面度的未注</text>
<text x="96.6" y="203.2">公差值</text>
<text x="105.9" y="198.7">≤10</text>
<text x="106.6" y="203.2">0.05</text>
<text x="113.2" y="198.7">＞10～30</text>
<text x="115" y="203.2">0.1</text>
<text x="120.6" y="198.7">＞30～100</text>
<text x="123.2" y="203.2">0.2</text>
<text x="129.1" y="198.7">＞100～300</text>
<text x="131.5" y="203.2">0.4</text>
<text x="138.4" y="198.7">＞300～1000</text>
<text x="141.3" y="203.2">0.6</text>
<text x="147.8" y="198.7">＞1000～3000</text>
<text x="150.4" y="203.2">0.8</text>
</g>
<g font-size="1.8">
<text x="44" y="189">1、修改尺寸2处 ；</text>
<text x="44" y="197.6">1、增加过孔1个，2、增加螺纹孔1个；3、增加倒角2处；</text>
<text x="44" y="192.9">1、增加倒圆角R1，4处 ；</text>
<text x="44" y="199.4">4、改孔距185，共4处；</text>
</g>
</svg>
